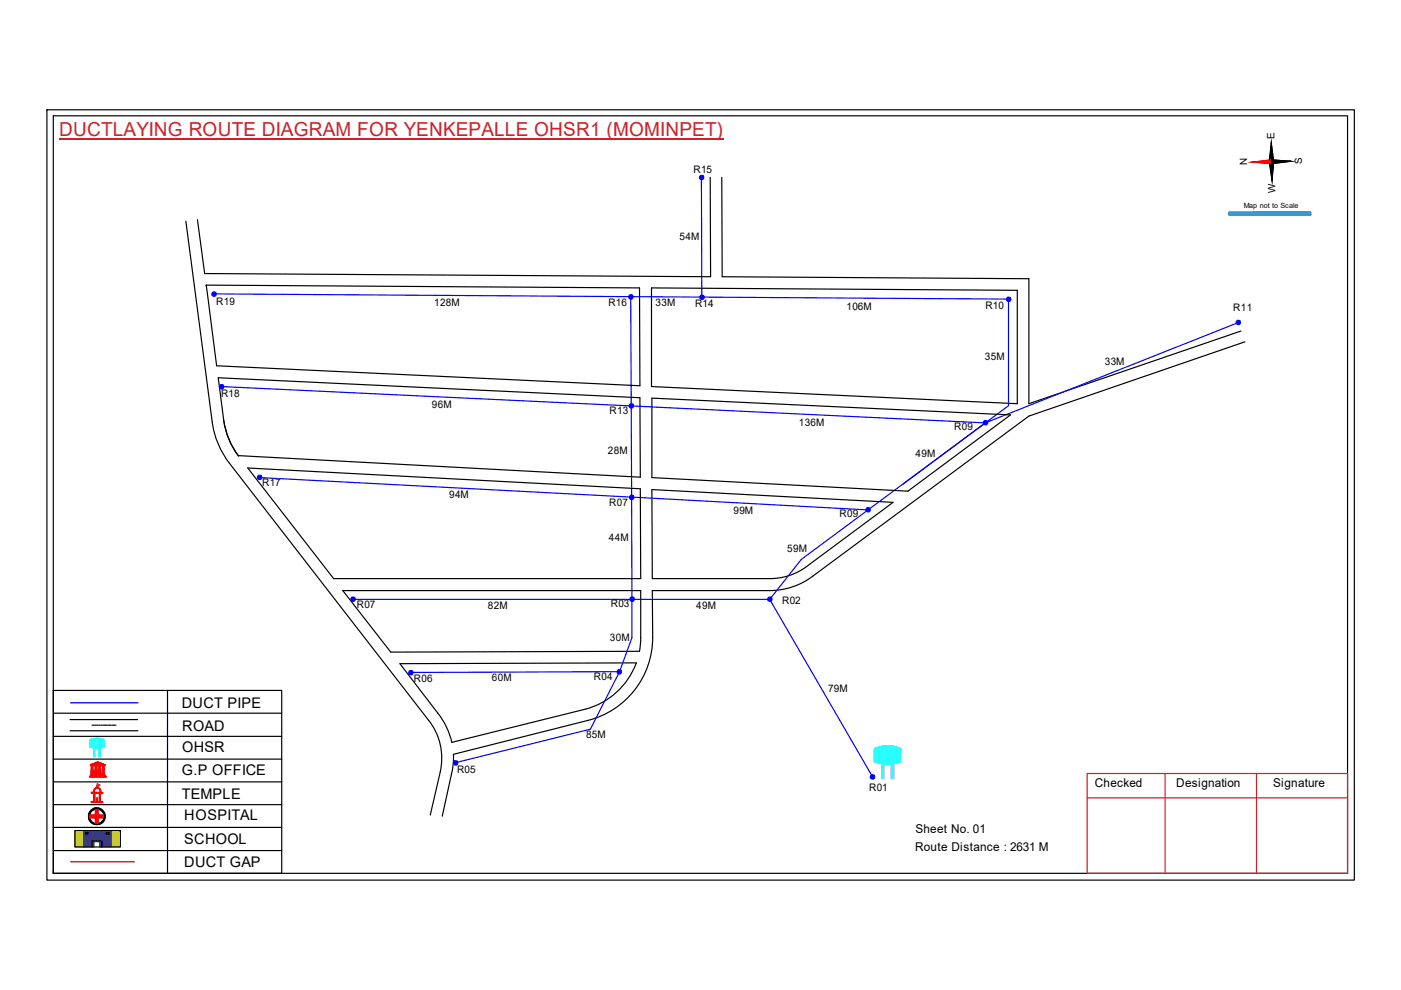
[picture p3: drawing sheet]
<svg xmlns="http://www.w3.org/2000/svg" width="297mm" height="210mm" viewBox="0 0 297 210" stroke-linecap="round" stroke-linejoin="round" font-family="sans-serif">
<path d="M11.3 151.2h48.4M11.3 156.1h48.4M14.9 152.6h14.3M14.9 154.9h14.3M35.5 146.4v38.8M11.3 175.4h48.4M11.3 161h48.4M11.3 165.8h48.4M11.3 170.6h48.4M11.3 180.3h48.4" fill="none" stroke="#000" stroke-width=".25"/>
<path d="M21 158.6h.3v1.8h-.3z" fill-rule="evenodd" fill="#0ffffc"/>
<path d="M21 158.6h.3v1.8h-.3z" fill="none" stroke="#0ffffc" stroke-width=".21"/>
<path d="M19.9 158.6h.2v1.8h-.2z" fill-rule="evenodd" fill="#0ffffc"/>
<path d="M19 156.9l1.6-.4 1.5 .3v1.6l-1.5 .3-1.6-.4zM19.9 158.6h.2v1.8h-.2z" fill="none" stroke="#0ffffc" stroke-width=".21"/>
<path d="M19 156.8a4 4 0 0 1 3.1 0v1.7a4.5 4.5 0 0 1-3-.1z" fill-rule="evenodd" fill="#0ffffc"/>
<path d="M19 156.8a4 4 0 0 1 3.1 0v1.7a4.5 4.5 0 0 1-3-.1z" fill="none" stroke="#0ffffc" stroke-width=".21"/>
<path d="M19 164.6h3.5v.2h-3.5zM19.2 164.3h3.1v.2h-3.1zM19.2 162.1l1.5-.6 1.6 .7zM19.3 162.4l.6-.1-.2 .1 .1 1.7h-.5l.1-1.7zM19.3 164.2h2.8v.1h-2.8zM19.5 162.1l1.2-.5 1.3 .5zM20.1 162.3h.5v1.8h-.5zM20.7 161.7l.2 .1-.2 .3zM20.9 162.3h.5v1.8h-.5zM21.6 162.3l.6 .1h-.1v1.7h-.4l.1-1.7z" fill="none" stroke="#f00" stroke-width=".21"/>
<path d="M21.6 162.3h.5v1.8h-.5z" fill-rule="evenodd" fill="#f00"/>
<path d="M21.6 162.3h.5v1.8h-.5z" fill="none" stroke="#f00" stroke-width=".21"/>
<path d="M20.9 162.3h.5v1.8h-.5z" fill-rule="evenodd" fill="#f00"/>
<path d="M20.9 162.3h.5v1.8h-.5z" fill="none" stroke="#f00" stroke-width=".21"/>
<path d="M20.1 162.3h.5v1.8h-.5z" fill-rule="evenodd" fill="#f00"/>
<path d="M20.1 162.3h.5v1.8h-.5z" fill="none" stroke="#f00" stroke-width=".21"/>
<path d="M19.3 162.3h.5v1.8h-.5z" fill-rule="evenodd" fill="#f00"/>
<path d="M19.3 162.3h.5v1.8h-.5z" fill="none" stroke="#f00" stroke-width=".21"/>
<path d="M20.6 161.7h.4v.4h-.4z" fill-rule="evenodd" fill="#f00"/>
<path d="M19 164.6h3.6v.2h-3.6zM19 164.7h3.6M19.2 164.3h3.1v.2h-3.1zM19.2 164.4h3.1M19.3 164.2h2.8v.1h-2.8zM19.3 164.3h2.8M20.6 161.7h.4v.4h-.4z" fill="none" stroke="#f00" stroke-width=".21"/>
<path d="M19.2 162.1l1-.4a.94 .94 0 0 1 1.1 0l1 .4v.2h-3.1zM19.9 162.1h.7l-.1-.3zM21 161.8l-.1 .3h.7z" fill-rule="evenodd" fill="#f00"/>
<path d="M19.2 162.1l1-.4a.94 .94 0 0 1 1.1 0l1 .4v.2h-3.1zM19.9 162.1l.6-.3 .1 .3zM20.1 168.1h1l-.1 1.9-.9-.1zM20.1 167.2a.73 .73 0 0 1 .9-.2 .73 .73 0 0 1 .4 .9v.2h.4v.1h-.5v1.7l.5 .1v.2l-2.5-.1v-.2h.6v-1.8h-.5v-.1h.5v-.4zM20.1 167.3a.55 .55 0 0 1 1 0l.2 .8-1.4-.1zM20.5 169.2l.1 .6zM20.6 166.5l.1 .5zM21 161.8l.6 .3h-.7z" fill="none" stroke="#f00" stroke-width=".21"/>
<path d="M20.6 166.2l.6 .3-.5 .3z" fill="none" stroke="#e66000" stroke-width=".21"/>
<path d="M20 167.2a.8 .8 0 0 1 1.4 .3v.5l.4 .1v.1l-.5 .1v1.5l.1 .2h.4v.2h-2.5v-.3l.6-.1v-1.6h-.6v-.2h.5zM20.1 167.4l-.2 .6h1.3l-.1-.6-.2-.3h-.5zM20.1 168.3v1.6h.9v-1.7zM20.4 169.2h.3l-.1 .7h-.2z" fill-rule="evenodd" fill="#f00"/>
<path d="M20 167.2a.8 .8 0 0 1 1.4 .3v.5l.4 .1v.1l-.5 .1v1.5l.1 .2h.4v.2h-2.5v-.3l.6-.1v-1.6h-.6v-.2h.5zM20.1 167.4l.3-.3h.5l.2 .3 .1 .6h-1.3zM20.1 168.3l.9-.1v1.7h-.9zM20.4 169.2h.3l-.1 .7h-.2z" fill="none" stroke="#f00" stroke-width=".21"/>
<path d="M20.6 166.5v.5z" fill="#f00"/>
<path d="M20.6 166.5v.5z" fill="none" stroke="#f00" stroke-width=".21"/>
<path d="M20.6 166.5v.5z" fill="#f00"/>
<path d="M20.6 166.5v.5z" fill="none" stroke="#f00" stroke-width=".21"/>
<path d="M20.6 166.5v.5z" fill="#f00"/>
<path d="M20.6 166.5v.5zM20.6 166.5v.5" fill="none" stroke="#f00" stroke-width=".21"/>
<path d="M20.7 166.8l-.1 .2z" fill="#f00"/>
<path d="M20.7 166.8l-.1 .2z" fill="none" stroke="#f00" stroke-width=".21"/>
<path d="M20.7 166.8v.2z" fill="#f00"/>
<path d="M20.7 166.8v.2z" fill="none" stroke="#f00" stroke-width=".21"/>
<path d="M20.6 167h.1z" fill="#f00"/>
<path d="M20.6 167h.1z" fill="none" stroke="#f00" stroke-width=".21"/>
<path d="M20.6 167h.1z" fill="#f00"/>
<path d="M20.6 167h.1z" fill="none" stroke="#f00" stroke-width=".21"/>
<path d="M20.6 166.2l.6 .3-.6 .3z" fill-rule="evenodd" fill="#e66000"/>
<path d="M20.6 166.2l.6 .3-.6 .3z" fill="none" stroke="#e66000" stroke-width=".21"/>
<path d="M11.3 146.4h48.4v38.8h-48.4zM19.5 153.8h.4M20 153.8h.3M20.4 153.8h.4M21 153.8h.2M21.4 153.8h.3M21.9 153.8h.3M22.3 153.8h.3M22.8 153.8h.4M23.2 153.8h.4M23.7 153.8h.4M24.2 153.8h.4" fill="none" stroke="#000" stroke-width=".25"/>
<path d="M14.9 149h14.3" fill="none" stroke="#00f" stroke-width=".25"/>
<g fill="none" stroke="#000" stroke-width=".21">
<path d="M19.3 172a1.38 1.38 0 0 1 2.4 .2 1.49 1.49 0 0 1-.8 2.4 1.59 1.59 0 0 1-1.7-.8 1.59 1.59 0 0 1 .1-1.8z"/>
<circle cx="20.5" cy="173" r="1.81"/>
<circle cx="20.5" cy="173.1" r="1.78"/>
<circle cx="20.5" cy="173.1" r="1.59"/>
</g>
<path d="M18.7 173a1.81 1.81 0 0 1 3.6 0 1.81 1.81 0 0 1-3.6 0zM19.3 172a1.55 1.55 0 0 0 .2 2.2 1.55 1.55 0 0 0 2.2-.1 1.55 1.55 0 0 0-.2-2.2l-.4-.2a1.37 1.37 0 0 0-1.8 .3z" fill-rule="evenodd" fill="#000"/>
<path d="M19.1 172.8h1.2v-1.1h.5v1.1h1.1v.6h-1.1v1.1h-.5v-1.1h-1.2z" fill="none" stroke="#f00" stroke-width=".25"/>
<path d="M19.1 172.8h1.1v-1.1h.6v1.1h1.1v.6h-1.1v1.1h-.6v-1.1h-1.1z" fill-rule="evenodd" fill="#f00"/>
<path d="M19.1 172.8h1.1v-1.1h.6v1.1h1.1v.6h-1.1v1.1h-.6v-1.1h-1.1z" fill="none" stroke="#f00" stroke-width=".21"/>
<path d="M14.9 182.7h13.6" fill="none" stroke="#f00" stroke-width=".25"/>
<path d="M15.9 176.1h1.9v3.5h-1.9zM23.6 176.1h1.9v3.5h-1.9z" fill-rule="evenodd" fill="#c8c92d"/>
<path d="M15.9 176.1h1.9v3.5h-1.9zM23.6 176.1h1.9v3.5h-1.9z" fill="none" stroke="#c8c92d" stroke-width=".21"/>
<path d="M17.7 176.1h5.9v3.5h-2.5v-1.1h-1.2v1.1h-2.2zM18.2 176.5v.4h.3v-.4zM22.6 176.5v.4h.4v-.4z" fill-rule="evenodd" fill="#293189"/>
<path d="M17.7 176.1h5.9v3.5h-2.5v-1.1h-1.2v1.1h-2.2zM18.2 176.5h.3v.4h-.3zM22.6 176.5h.4v.4h-.4z" fill="none" stroke="#293189" stroke-width=".21"/>
<path d="M9.9 23.3h277.2v163.3h-277.2zM11.3 24.6h274.4v160.6h-274.4zM273.7 34.2l-8.2 .2M15.9 176.1h9.6v3.5h-9.6zM18.2 176.5h.4v.4h-.4zM19.5 179.6v-1.3h2v1.3M22.6 176.5h.5v.4h-.5zM11.3 184.8v.4" fill="none" stroke="#000" stroke-width=".25"/>
<path d="M12.6 29.4h140.8M230.5 164h55.2v21.2h-55.2zM230.5 169.2h55.2M247 164v21.2M266.4 164v21.2" fill="none" stroke="#cd2027" stroke-width=".25"/>
<path d="M269.1 34.3h.9l-.3 4.1zM269.5 30.2l.5 4.1h-.9z" fill="#000"/>
<path d="M269.1 34.3h.9l-.3 4.1zM269.5 30.2l.5 4.1h-.9z" fill="none" stroke="#000" stroke-width=".21"/>
<path d="M265.5 34.4l4.1-.5v.8z" fill="#f00"/>
<path d="M265.5 34.4l4.1-.5v.8z" fill="none" stroke="#f00" stroke-width=".21"/>
<path d="M269.6 33.9l4.1 .3-4.1 .5zM269.1 34.3h.9l-.3 4.1zM269.5 30.2l.5 4.1h-.9z" fill="#000"/>
<path d="M269.1 34.3h.9l-.3 4.1zM269.5 30.2l.5 4.1h-.9zM269.6 33.9l4.1 .3-4.1 .5z" fill="none" stroke="#000" stroke-width=".21"/>
<path d="M273.7 34.2l-8.2 .2" fill="none" stroke="#000" stroke-width=".25"/>
<path d="M265.5 34.4l4.1-.5v.8z" fill="#f00"/>
<path d="M265.5 34.4l4.1-.5v.8z" fill="none" stroke="#f00" stroke-width=".21"/>
<path d="M269.6 33.9l4.1 .3-4.1 .5z" fill="#000"/>
<path d="M269.6 33.9l4.1 .3-4.1 .5z" fill="none" stroke="#000" stroke-width=".21"/>
<path d="M269.6 34.3l-4.1 .1" fill="none" stroke="#f00" stroke-width=".25"/>
<path d="M273.7 34.2l-4.1 .1" fill="none" stroke="#000" stroke-width=".25"/>
<path d="M260.6 45h17.2v.6h-17.2z" fill-rule="evenodd" fill="#0093dd"/>
<path d="M260.6 45h17.2v.6h-17.2z" fill="none" stroke="#0093dd" stroke-width=".21"/>
<path d="M260.6 45h17.3v.6h-17.3z" fill="none" stroke="#0093dd" stroke-width=".25"/>
<g fill="none" stroke="#000" stroke-width=".25">
<path d="M150.6 37.6l.1 21.1-107.3-.7-1.5-11.4M153 37.6l.1 21.1 65 .4v26.5l45-15.4M39.4 46.9l5.6 42.6a18.2 18.2 0 0 0 3.6 8.7l42.3 54.5a12.9 12.9 0 0 1 2.4 11l-2.1 9.1M43.7 60.5h.1M43.7 60.5l91.9 .5 .1 20.8-89.8-4.2-1.9-15.3M138.1 61l77.6 .6v24l-77.6-3.6zM263.9 72.5l-45.8 15.7-45.7 33.9a15.2 15.2 0 0 1-9.2 3.1h-24.9l.1 9.9a18.1 18.1 0 0 1-13.7 17.6l-28.6 7.2-.1 3.1-2.2 10.1M50.6 96.6l85.2 4.6-.1-16.9-89.4-4.2 1.2 9.1a16.2 16.2 0 0 0 3.1 7.5M52.5 99.2l83.3 4.4v19.1h-65.1zM138.2 84.4l76 3.6-21.7 16.1-54.3-2.8zM138.2 103.8l51.2 2.7-18.4 13.6a13 13 0 0 1-7.8 2.6h-24.9zM72.7 125.2h63.1v10.5l-.2 2.4-52.8 .2z"/>
<path d="M84.8 140.7l50.1-.2a15.8 15.8 0 0 1-10.8 9.9l-28.3 7a15.5 15.5 0 0 0-3-6.2z"/>
</g>
<path d="M148.7 37.6l.1 25.4M45.6 62.3l168.2 1.1v22.6l-43.9 32.6-6.7 8.5h-88.4M133.7 62.9l.1 18.9M262.5 68.4l-53.6 21.3-162-7.7M133.8 81.7l.1 19.5M55.2 101.3l80.5 4.2M133.9 101l.1 34.2-2.6 7.2M135.8 105.5l48.3 2.6M131.4 142.4l-6.2 12.2-28.6 7.1M131.4 142.4l-44.2 .2" fill="none" stroke="#00f" stroke-width=".25"/>
<circle cx="45.4" cy="62.3" r=".49" fill="#00f"/>
<circle cx="45.4" cy="62.3" r=".49" fill="none" stroke="#00f" stroke-width=".21"/>
<circle cx="47" cy="82" r=".49" fill="#00f"/>
<circle cx="47" cy="82" r=".49" fill="none" stroke="#00f" stroke-width=".21"/>
<circle cx="55.1" cy="101.2" r=".49" fill="#00f"/>
<circle cx="55.1" cy="101.2" r=".49" fill="none" stroke="#00f" stroke-width=".21"/>
<circle cx="74.9" cy="127" r=".49" fill="#00f"/>
<circle cx="74.9" cy="127" r=".49" fill="none" stroke="#00f" stroke-width=".21"/>
<circle cx="87.1" cy="142.6" r=".49" fill="#00f"/>
<circle cx="87.1" cy="142.6" r=".49" fill="none" stroke="#00f" stroke-width=".21"/>
<circle cx="96.6" cy="161.7" r=".49" fill="#00f"/>
<circle cx="96.6" cy="161.7" r=".49" fill="none" stroke="#00f" stroke-width=".21"/>
<circle cx="131.3" cy="142.4" r=".49" fill="#00f"/>
<circle cx="131.3" cy="142.4" r=".49" fill="none" stroke="#00f" stroke-width=".21"/>
<circle cx="134" cy="127" r=".49" fill="#00f"/>
<circle cx="134" cy="127" r=".49" fill="none" stroke="#00f" stroke-width=".21"/>
<circle cx="163.3" cy="127" r=".49" fill="#00f"/>
<circle cx="163.3" cy="127" r=".49" fill="none" stroke="#00f" stroke-width=".21"/>
<circle cx="184.1" cy="108" r=".49" fill="#00f"/>
<circle cx="184.1" cy="108" r=".49" fill="none" stroke="#00f" stroke-width=".21"/>
<circle cx="134" cy="105.4" r=".49" fill="#00f"/>
<circle cx="134" cy="105.4" r=".49" fill="none" stroke="#00f" stroke-width=".21"/>
<circle cx="133.9" cy="86" r=".49" fill="#00f"/>
<circle cx="133.9" cy="86" r=".49" fill="none" stroke="#00f" stroke-width=".21"/>
<circle cx="209" cy="89.6" r=".49" fill="#00f"/>
<circle cx="209" cy="89.6" r=".49" fill="none" stroke="#00f" stroke-width=".21"/>
<circle cx="262.6" cy="68.3" r=".49" fill="#00f"/>
<circle cx="262.6" cy="68.3" r=".49" fill="none" stroke="#00f" stroke-width=".21"/>
<circle cx="133.8" cy="62.9" r=".49" fill="#00f"/>
<circle cx="133.8" cy="62.9" r=".49" fill="none" stroke="#00f" stroke-width=".21"/>
<circle cx="148.9" cy="63" r=".49" fill="#00f"/>
<circle cx="148.9" cy="63" r=".49" fill="none" stroke="#00f" stroke-width=".21"/>
<circle cx="213.9" cy="63.4" r=".49" fill="#00f"/>
<circle cx="213.9" cy="63.4" r=".49" fill="none" stroke="#00f" stroke-width=".21"/>
<path d="M163.2 127.1l21.8 37.7" fill="none" stroke="#00f" stroke-width=".25"/>
<path d="M43.7 60.5l.3 1.8" fill="none" stroke="#000" stroke-width=".25"/>
<circle cx="148.8" cy="37.6" r=".49" fill="#00f"/>
<circle cx="148.8" cy="37.6" r=".49" fill="none" stroke="#00f" stroke-width=".21"/>
<path d="M188.9 161.8h.6v3.3h-.6z" fill-rule="evenodd" fill="#0ffffc"/>
<path d="M188.9 161.8h.6v3.3h-.6z" fill="none" stroke="#0ffffc" stroke-width=".21"/>
<path d="M186.9 161.8h.5v3.3h-.5z" fill-rule="evenodd" fill="#0ffffc"/>
<path d="M185.4 158.7a6.8 6.8 0 0 1 5.6 0v2.8a7.5 7.5 0 0 1-5.6 0zM186.9 161.8h.5v3.3h-.5z" fill="none" stroke="#0ffffc" stroke-width=".21"/>
<path d="M185.4 158.7a7.8 7.8 0 0 1 5.6 0l-.1 2.9a8 8 0 0 1-5.5-.1z" fill-rule="evenodd" fill="#0ffffc"/>
<path d="M185.4 158.7a7.8 7.8 0 0 1 5.6 0l-.1 2.9a8 8 0 0 1-5.5-.1z" fill="none" stroke="#0ffffc" stroke-width=".21"/>
<circle cx="185" cy="164.7" r=".49" fill="#00f"/>
<circle cx="185" cy="164.7" r=".49" fill="none" stroke="#00f" stroke-width=".21"/>
<text font-size="4.1" fill="#cd2027" x="12.6" y="28.9">DUCTLAYING ROUTE DIAGRAM FOR YENKEPALLE OHSR1 (MOMINPET)</text>
<g font-size="3.1">
<text x="38.6" y="150">DUCT PIPE</text>
<text x="38.6" y="154.9">ROAD</text>
<text x="38.6" y="159.5">OHSR</text>
<text x="38.6" y="164.3">G.P OFFICE</text>
<text x="38.6" y="169.3">TEMPLE</text>
<text x="39.1" y="173.9">HOSPITAL</text>
<text x="39.1" y="179">SCHOOL</text>
<text x="39.1" y="183.8">DUCT GAP</text>
</g>
<g font-size="2.6">
<text x="232.1" y="167">Checked</text>
<text x="249.4" y="167">Designation</text>
<text x="270" y="167">Signature</text>
<text x="194.1" y="176.6">Sheet No. 01</text>
<text x="194" y="180.3">Route Distance : 2631 M</text>
</g>
<g font-size="2.2">
<text x="147" y="36.7">R15</text>
<text x="144.1" y="51">54M</text>
<text x="45.8" y="64.8">R19</text>
<text x="92.1" y="64.9">128M</text>
<text x="129" y="64.9">R16</text>
<text x="139" y="64.9">33M</text>
<text x="147.4" y="65.2">R14</text>
<text x="179.4" y="65.7">106M</text>
<text x="208.9" y="65.5">R10</text>
<text x="261.5" y="66">R11</text>
<text x="208.8" y="76.3">35M</text>
<text x="234.2" y="77.3">33M</text>
<text x="46.9" y="84.2">R18</text>
<text x="91.6" y="86.4">96M</text>
<text x="129.2" y="87.7">R13</text>
<text x="169.4" y="90.3">136M</text>
<text x="202.3" y="91.2">R09</text>
<text x="128.9" y="96.4">28M</text>
<text x="194.1" y="96.9">49M</text>
<text x="55.6" y="103">R17</text>
<text x="95.2" y="105.5">94M</text>
<text x="129.2" y="107.2">R07</text>
<text x="155.5" y="108.9">99M</text>
<text x="178" y="109.6">R09</text>
<text x="129.1" y="114.6">44M</text>
<text x="166.9" y="117.1">59M</text>
<text x="75.6" y="128.9">R07</text>
<text x="103.4" y="129.1">82M</text>
<text x="129.5" y="128.8">R03</text>
<text x="147.6" y="129.2">49M</text>
<text x="165.8" y="128">R02</text>
<text x="129.3" y="135.9">30M</text>
<text x="87.8" y="144.5">R06</text>
<text x="104.3" y="144.4">60M</text>
<text x="125.9" y="144.3">R04</text>
<text x="175.6" y="146.7">79M</text>
<text x="124.2" y="156.5">85M</text>
<text x="96.9" y="163.8">R05</text>
<text x="184.3" y="167.6">R01</text>
</g>
<g font-size="2.1">
<text x="270.2" y="29.5" transform="rotate(-91 270.2 29.5)">E</text>
<text x="264.5" y="35.1" transform="rotate(-91 264.5 35.1)">N</text>
<text x="276.1" y="34.8" transform="rotate(-91 276.1 34.8)">S</text>
<text x="270.5" y="40.9" transform="rotate(-91 270.5 40.9)">W</text>
</g>
<text font-size="1.5" x="263.7" y="44.2">Map not to Scale</text>
</svg>
